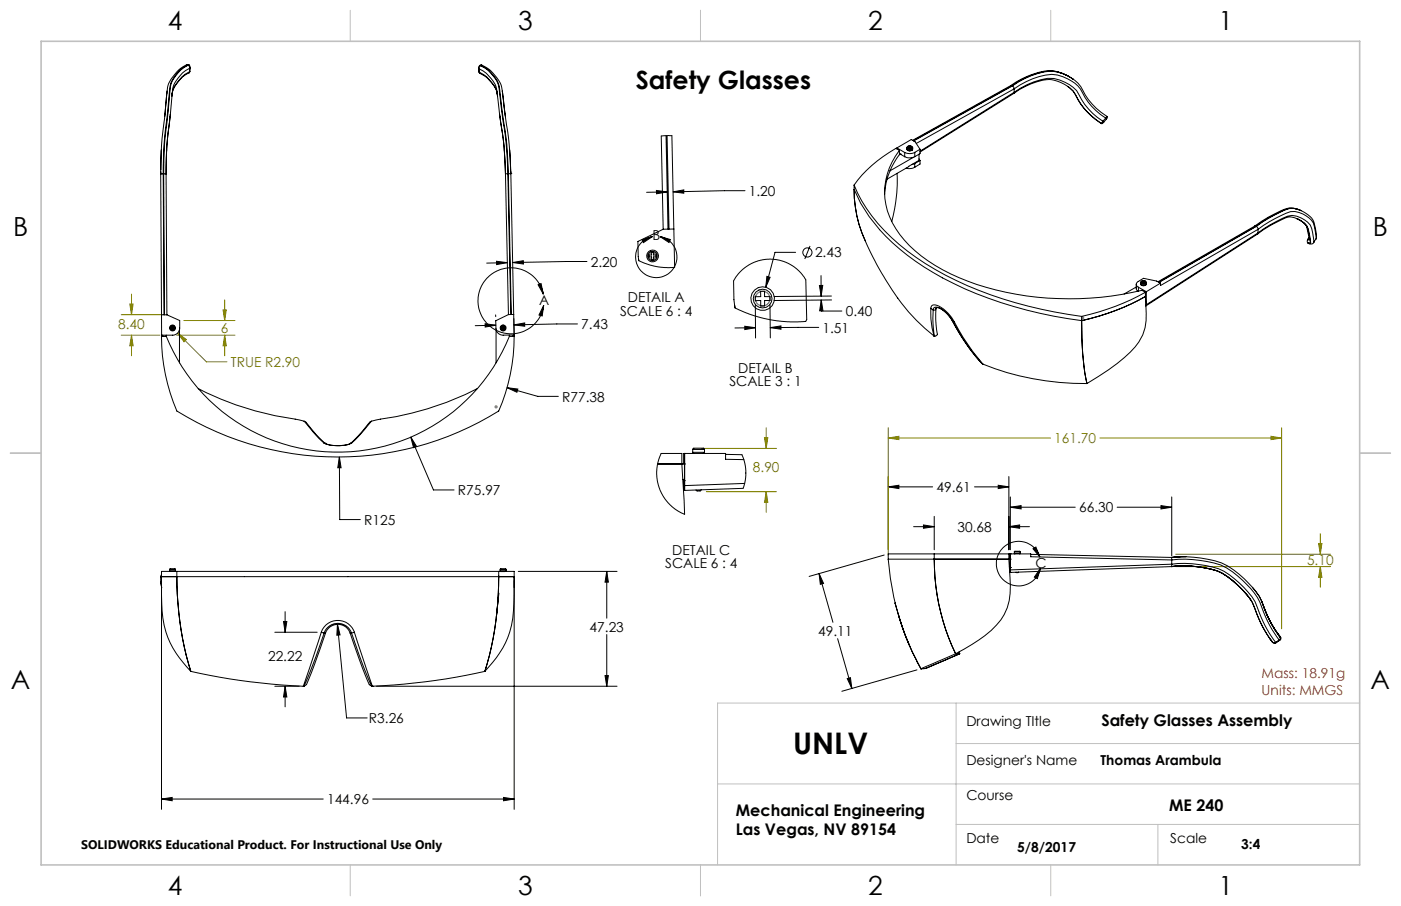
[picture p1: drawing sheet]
<svg xmlns="http://www.w3.org/2000/svg" width="432mm" height="279mm" viewBox="0 0 432 279" stroke-linecap="round" stroke-linejoin="round" font-family="sans-serif">
<g fill="none" stroke="#000" stroke-width=".31">
<path d="M202.3 58.7l3.3 .5-3.2 .6zM205.6 59.2l-6.3 .1M207.4 59.2l3.3-.6v1zM229.6 58.8l-22.2 .4M197.9 73.9l3.2-.9-2.8 1.8zM201.1 73a6.4 6.4 0 0 0-4.2 9.8 6.4 6.4 0 0 0 10.7 0 6.4 6.4 0 0 0-4.2-9.8M203.4 73l3.2 .9-.4 .9zM245.2 77.8h-6.3l-2.9 10.8M249.7 75.8l-1.7 4.1M149.5 99.8l3.3 .5-3.3 .6zM152.8 97.1v.5M153 80.6l3.4 .4-3.3 .6z"/>
<path d="M156.4 81l-6.4 .1M158 81l3.3-.6v1zM158.4 98.2l.1 5.2M165.8 87.8l1-.3 .7 3.2zM167.5 90.7a10.2 10.2 0 0 0-15.8-6.3 10.2 10.2 0 0 0 .5 17 10.2 10.2 0 0 0 15.4-7.2M167.6 94.2l-.5 3.2-1-.2zM178 99.9l-19.6 .3M180.9 80.6l-22.9 .4M232.8 94l.1 10.2M236.4 85.2l.9 .3-1.3 3.1zM237.3 93.9l.1 10.3M252.6 88.1l1-.1-.5 3.3z"/>
<path d="M253 85l.1 6.3M253.1 92.5l.5 3.3h-1zM253.1 92.5v3.4h6.4M256.3 91.3l-17.7 .1M256.3 92.5l-17.7 .2M152.8 100.3l-6.3 .1M156.3 119.6l3.3 .4-.3 1zM156.3 119.6l9.4 2.6h6.4M158.4 100.2l3.3-.6v1zM229.6 100.6l3.3 .5-3.3 .5zM232.9 101.1h-6.4M237.4 101l3.3-.5v1z"/>
<path d="M252.3 101h-14.9M126.6 134.8l1.8 2.9-.9 .3zM126.6 134.8l7 16.3h6.3M104.6 140.9l.5 3.4h-1zM104.6 140.9l.1 19.3h6.4M273.8 150.1l3.2-.5v1.1zM273.8 147v22.5M273.8 150.1h13.6M287.9 159.2v10.3M300.4 150.1h10.5M307.7 149.6l3.2 .5-3.2 .6zM310.9 147v22.5"/>
<path d="M311.4 156.4l3.3-.5v1.1zM311.4 153.2v16.3M311.4 156.4h20M344.3 156.4h16.8M357.8 155.9l3.3 .5-3.3 .6zM361.1 153.2v18.2M49.8 179.1v70.5M158.5 179.1v70.5M159.7 176.2h30.5M187 176.2l.5 3.3h-1zM187 176.2v14.4M252.4 176.9l1.4 3-1 .3z"/>
<path d="M252.4 176.9l4.3 15M272.5 171.2l-23.1 6.6M281.6 162.4h6.3M284.6 161.9l3.3 .5-3.3 .5zM310.9 162.4l3.4-.5v1zM310.9 162.4h6.4M318.4 169.2l.9-.5 1.2 3.1zM320.5 171.8a6.9 6.9 0 0 0-10.7-3.4 6.9 6.9 0 0 0 .5 11.3 6.9 6.9 0 0 0 10.4-4.5M320.7 175.2l-1 3.2-.9-.4zM84.7 195h13.1M87.4 191.7h1l-.5 3.3zM87.9 188.6v6.4"/>
<path d="M104 192.5l.8 3.3-1 .1zM104 192.5l2.8 28.9h6.4M187 195.7v15.9M258.2 197l4.3 15.3M84.7 211.6h7.5M87.9 211.6l.5 3.3h-1zM87.9 211.6v6.4M116 211.6h74.2M186.5 208.4h1l-.5 3.2zM261.1 209.3l1-.3 .4 3.3zM282.6 206.6l-23.1 6.6M49.8 246.4l3.3-.5v1z"/>
<path d="M49.8 246.4h49.8M114.9 246.4h43.6M155.2 245.9l3.3 .5-3.3 .5z"/>
<circle cx="248.8" cy="77.8" r="1.42"/>
</g>
<g fill="none" stroke="#808000" stroke-width=".31">
<path d="M37.4 97h12.6M40 93.8h1l-.5 3.2zM40.5 90.7v6.3M56.7 98.8h15.7M68.8 95.6h.9l-.4 3.2zM69.3 92.5v6.3M37.4 103.4h11.9M40.5 103.4l.5 3.2h-1zM40.5 103.4v6.3M54.5 103.4h17.9M54.8 102.7l2.6 2-.7 .7zM54.8 102.7l8.8 8.9h6.4"/>
<path d="M69.3 103.4l.4 3.2h-.9zM69.3 103.4v6.3M216.2 138.3h23.1M235.6 135h1l-.5 3.3zM236.1 131.9v6.4M273.8 135.1l3.2-.6v1.1zM273.8 131.9v39.3M273.8 135.1h50M339 135.1h56M391.7 134.5l3.3 .6-3.3 .5zM395 131.9v62M217.7 151.6h21.6"/>
<path d="M236.1 151.6l.5 3.3h-1zM236.1 151.6v6.4M362.3 170.9h47.8M362.3 174.7h47.8M406.4 167.6h1l-.5 3.3zM406.9 174.7l.5 3.3h-1zM406.9 164.6v6.3M406.9 174.7v6.4"/>
</g>
<g fill="none" stroke="#808080" stroke-width=".31">
<path d="M333.2 98h1M333.3 97.7l.7 .7M333.7 97.5v1.1M334 97.7l-.7 .7M352 87.5a.47 .47 0 0 1 .6-.2 .47 .47 0 0 1 .2 .6 .47 .47 0 0 1-.6 .2 .47 .47 0 0 1-.2-.6zM152.4 125.5h1M152.5 125.1l.7 .7M152.9 125v1M153.2 125.1l-.7 .7M154.6 176.2l1 .1z"/>
<circle cx="201.1" cy="78.9" r="1.12"/>
<circle cx="235" cy="92.1" r="2.26"/>
<circle cx="155.1" cy="101.2" r=".56"/>
</g>
<g fill="none" stroke="#c0c0c0" stroke-width=".31">
<path d="M108 3.2v9.5M215.9 3.2v9.5M323.8 3.2v9.5M3.1 139.7h9.6M419.1 139.7h9.5M294.7 216.8v49.9M419.1 216.8h-197.9v49.9M294.7 229.3h124.4M221.2 241.8h197.9M294.7 254.2h124.4M356.9 254.2v12.5M108 266.7v9.6"/>
<path d="M215.9 266.7v9.6M323.8 266.7v9.6"/>
</g>
<path d="M12.7 12.7h406.4v254h-406.4z" fill="none" stroke="#c0c0c0" stroke-width=".5"/>
<g fill="#000">
<path d="M165.8 87.8l1-.3 .7 3.2zM167.6 94.2l-.5 3.2-1-.2zM318.4 169.2l.9-.5 1.2 3.1zM320.7 175.2l-1 3.2-.9-.4zM197.9 73.9l3.2-.9-2.8 1.8zM203.4 73l3.2 .9-.4 .9z"/>
<path d="M186.5 208.4h1l-.5 3.2zM187 176.2l.5 3.3h-1zM155.2 245.9l3.3 .5-3.3 .5zM49.8 246.4l3.3-.5v1zM87.9 211.6l.5 3.3h-1zM87.4 191.7h1l-.5 3.3zM104.6 140.9l-.5 3.4h1zM126.6 134.8l.9 3.2 .9-.3zM156.3 119.6l3 1.4 .3-1zM149.5 99.8l3.3 .5-3.3 .6zM158.4 100.2l3.3-.6v1zM158 81l3.3-.6v1zM153 80.6l3.4 .4-3.3 .6zM252.4 176.9l1.4 3-1 .3zM261.1 209.3l1-.3 .4 3.3zM273.8 150.1l3.2-.5v1.1zM307.7 149.6l3.2 .5-3.2 .6zM284.6 161.9l3.3 .5-3.3 .5zM310.9 162.4l3.4-.5v1zM311.4 156.4l3.3-.5v1.1zM357.8 155.9l3.3 .5-3.3 .6zM202.3 58.7l3.3 .5-3.2 .6zM207.4 59.2l3.3-.6v1zM253.1 92.5l.5 3.3h-1zM252.6 88.1l1-.1-.5 3.3zM236.4 85.2l-.4 3.4 1.3-3.1zM229.6 100.6l3.3 .5-3.3 .5zM237.4 101l3.3-.5v1z"/>
</g>
<path d="M54.8 102.7l1.9 2.7 .7-.7zM40.5 103.4l.5 3.2h-1zM40 93.8h1l-.5 3.2zM69.3 103.4l.4 3.2h-.9zM68.8 95.6h.9l-.4 3.2zM391.7 134.5l3.3 .6-3.3 .5zM273.8 135.1l3.2-.6v1.1zM406.4 167.6h1l-.5 3.3zM406.9 174.7l.5 3.3h-1zM235.6 135h1l-.5 3.3zM236.1 151.6l.5 3.3h-1z" fill="#808000"/>
<path d="M104 192.5l.8 3.3-1 .1z" fill="#000"/>
<g fill="none" stroke="#000" stroke-width=".31">
<path d="M57.6 19.9a12.2 12.2 0 0 0-6 7l-.8 8.9M57.6 19.9l.6 .1M57.6 19.9l.3 .1M51.5 28.1l-.6 7a111.7 111.7 0 0 0-1.4 18.5M52.5 35.3l-1.1 11.1M52.5 35.3l-.2 1.6a103.9 103.9 0 0 0-1.1 16.7M57.9 20a10.2 10.2 0 0 0-5.8 10l-.4 4.4a120.5 120.5 0 0 0-1.4 19.2M57.9 20l.1 .1M57.9 20h.3M58 20.1l.5 .1 .1 .7M58 20.1a10.1 10.1 0 0 0-5.8 9.9l-.4 4.4a120.5 120.5 0 0 0-1.4 19.2M58 20.1l.5 .9"/>
<path d="M58.2 20l.1 .1M58.2 22.5a10.3 10.3 0 0 0-5.1 6.2l-.1 .9M58.4 22.2a9.6 9.6 0 0 0-5.4 7.4M58.4 22.2l-.2 .3M58.5 21a9.7 9.7 0 0 0-5.6 9.6l-.4 4.7M58.5 21l-.1 1.2M58.5 22l-.3 .5M58.5 22l-.1 .2M58.6 20.9l-.1 1.1M58.6 20.9l-.1 .1M147.5 21.1l.1 1.1M147.5 21.1l.1 .1"/>
<path d="M147.6 22.2l.3 .4M147.6 21.2a9.8 9.8 0 0 1 5.9 9.4l.5 4.7M147.6 21.2l.2 1.1M147.6 22.2l.2 .1M147.8 22.3a9.6 9.6 0 0 1 5.6 7.4 9 9 0 0 0-2.9-5.3l-2.6-1.8M147.8 22.3l.1 .3M147.8 20.2l-.3 .9M147.8 20.2h.3M147.9 20.2l-.1 .1M147.9 20.2h.3M148.1 20.2a9.9 9.9 0 0 1 6 9.8l.6 4.4a118.7 118.7 0 0 1 1.8 19.2M148.1 20.2l-.5 1"/>
<path d="M148.2 20.2a9.9 9.9 0 0 1 6.1 9.8l.5 4.4a118.7 118.7 0 0 1 1.9 19.2M148.2 20.2h-.1M148.5 20.1a11.1 11.1 0 0 1 6.5 10l.7 5.7M148.5 20.1l-.6 .1M148.5 20.1l-.3 .1M154 35.3l1.4 10 .4 8.3M154 35.3a113.7 113.7 0 0 1 1.8 18.3M154.8 28.1l1.1 8.6a109.3 109.3 0 0 1 1.5 16.9M311.9 26.4h-.3l-30.3 16.9M311.9 26.4l.1 .1M311.9 26.4l-30.4 17M312 26.5l.6 .9"/>
<path d="M312 26.5a23.6 23.6 0 0 1 12-4.6 12 12 0 0 1 10.5 7.4 20.8 20.8 0 0 0 6.6 6.6M312 26.5l-30.4 17M312.5 28.8l-28.9 18.1M312.6 27.4a23.1 23.1 0 0 1 11.6-4.5 11.7 11.7 0 0 1 10.2 7.1 19.6 19.6 0 0 0 6.4 6.4M312.6 28.5a24.3 24.3 0 0 1 10.3-4.3 10.8 10.8 0 0 1 10.4 6.5 20.2 20.2 0 0 0 6.6 6.7M312.6 27.4v1.1M312.6 27.4l-30.2 16.8M312.6 28.5l-29 18.1M329.1 26.6a9.3 9.3 0 0 0-9.5-1.4 24.2 24.2 0 0 0-7.1 3.6l.1-.3M329.1 26.6l.1 .1a7.8 7.8 0 0 1 3.2 4.1 20.9 20.9 0 0 0 7 7.3M329.1 26.7a7.8 7.8 0 0 1 3.1 4.1 22.2 22.2 0 0 0 7.2 7.3M329.6 23.7a12.3 12.3 0 0 0-12.1-.5l-2.6 1.1-3.4 2.1"/>
<path d="M330.6 24.3h.1M330.7 24.4a12 12 0 0 0-12.9-1.2l-4 2-1.9 1.2M330.8 24.4h.1M339.4 38.1h.1M339.4 38.1h.3M339.4 38.1h.4M339.8 38.1h.1M339.8 38v.1M339.9 37.4l-.5 .7M339.9 37.4l.3 .3M340.2 37.7l-.4 .3M340.8 36.4l-.9 1"/>
<path d="M340.8 36.4l.2 .3-.8 1M341.1 35.9l.2 .3-.3 .6M341.1 35.9l-.3 .5M49.5 53.6h.1M49.5 53.6h.8M49.5 53.6l.3 43.5M49.6 53v.6M49.7 46.2l-.1 6.2M50.3 53.6l.3 43.5M50.3 53.6h.1M50.4 53.6h.8M50.4 53.6l.3 43.5"/>
<path d="M51.2 53.6l.2 43.5M51.4 46.3l-.2 7.3M155.8 53.6h.7M155.8 53.6l.9 43.4M156.5 53.6l.9 43.4M156.5 53.6h.2M156.7 53.6l.9 43.4M157.1 46.1l.3 7.5M157.4 52.9v.7M157.4 53.6h.1M157.4 53.6h-.7M157.4 53.6l.9 43.4"/>
<path d="M205.3 41.8l.6 28.9M205.6 41.8l.6 28.9M263.2 58.4a46.5 46.5 0 0 0 6.9 22.8l2.8 5 3.8 5.7M263.2 57.1a51.1 51.1 0 0 0 19.2 22.3 114 114 0 0 0 46.8 17.5l4.2 .7M263.2 58.4a52.8 52.8 0 0 0 19 22.2 112.8 112.8 0 0 0 46.8 17.6l4.4 .7M263.2 58.4a37.2 37.2 0 0 0 3.5 15.9M263.2 57.1v1.3M274.3 52.7a19.6 19.6 0 0 0-1.6 7.2M276.4 45.6l2.4 1.4M276.4 45.6l4.4-2.6 1.2 .7 1.6 2.3M276.4 45.6v.3M276.5 53.4a46.7 46.7 0 0 1-1.6 14.8"/>
<path d="M277.2 46.4l-1.1-.6a39.3 39.3 0 0 0-12.9 11.3M277.2 46.4a20.5 20.5 0 0 0 .1 25.9 46.4 46.4 0 0 0 21 14.4 93.6 93.6 0 0 0 53.7 2.8l1 .6M277.2 47.7l-1.6 2.4-1.3 2.6M277.2 46.4v1.3M277.5 47.5h.1M277.5 47.5l1.3 .8M277.5 47.5l-.3 .2M278.8 48.3a3.6 3.6 0 0 0 3.1 0M278.8 47v1.3M279.5 45.6a.97 .97 0 0 1 .9-.6 .97 .97 0 0 1 .9 .6M279.5 45.9a.97 .97 0 0 0 .9 .6 .97 .97 0 0 0 .9-.6M279.5 45.6a1.04 1.04 0 0 0 1.8 0 .97 .97 0 0 1-.8 .9 .97 .97 0 0 1-1-.6"/>
<path d="M279.5 45.6v.3M279.8 45.2a.66 .66 0 0 1 .8-.2 .66 .66 0 0 1 .4 .6 .66 .66 0 0 1-.8 .3 .66 .66 0 0 1-.4-.7zM280 45.2l.4 .1M280 45.2l-.2 .1 .4 .1M280 45.2v.2M280.2 45.4l-.3 .2 .3 .2M280.2 45.4v.4M280.4 45.3v.3l-.2-.1M280.4 45.5l-.2 .3M280.6 45.1l.2 .1-.4 .3M280.6 45.1l-.2 .2M280.6 45.1v.3"/>
<path d="M280.6 45.4l.3 .1h-.5M280.6 45.4v.2M281.6 48.5l-7.3 4.2M281.9 47a3.4 3.4 0 0 1-3.1 0M281.9 50.4l-.9 .4M281.9 51.6l-1.1 .4-1.5-.1M281.9 47v1.3M281.9 50.4v1.2M283.2 49l.4 .5M283.2 47.6v1.9l-9.8 5.7M283.6 46l-1.7 1M283.6 46v1.4l-1.7 .9"/>
<path d="M283.6 49.5v1.1l-1.7 1M283.6 49.5l-1.7 .9M200 78.6h.8v-.8h.6v.8h.8l.1 .6h-.9v.9h-.6v-.9h-.8zM204.4 70.7l-.6-28.8 3.3-.1 .8 40.6-3.1 .1-3.3-.4-3.9-1.4-.8-.4v-.3M204.4 70.7l-7.8 3.8 .1 4.6 .3 1.3M207.7 70.6l-3.3 .1M387.1 69.8l-.3-.1-29.9 17.2M387.1 69.8h.1M387.1 69.8l-30 17.2M387.2 69.8l.5 .9M387.2 69.8l-29.9 17.3M387.7 71.8l-.1 .3"/>
<path d="M387.7 70.7l3.6-2.4 3.4-1.8a7.1 7.1 0 0 1 10.1 2.3l.8 3.7 .1 1.1-.2 .3M387.7 71.8l3.8-2.5a20.4 20.4 0 0 1 6.7-2.9 8.4 8.4 0 0 1 5.6 3 12.8 12.8 0 0 1 1.1 5.4M387.7 70.7v1.1M387.7 71.8l-34.4 22.2M387.7 70.7l-30 17.4v-.8M399.7 67.4l1 .5a3.9 3.9 0 0 1 2.4 3.7l.5 2-.1 .4h-.5M399.7 67.5h.2a5.2 5.2 0 0 1 3.5 4.4l.4 2.7-.1 .4h-.5M399.8 67.5h.1M399.8 67.5l-.8-.4a4.8 4.8 0 0 0-4.5 .9l-5.3 3-36 23.3 .1-.3M399.8 67.5l.3 .1a5.3 5.3 0 0 1 3.6 5.2l.3 2.1-.2 .2h-.5M400.9 64.9a6.1 6.1 0 0 0-6.7 .6l-3.4 1.8-3.7 2.5M401.1 65a6.9 6.9 0 0 0-7.3 .5l-2.9 1.5-4.2 2.7"/>
<path d="M401.1 65a6.1 6.1 0 0 0-6.8 .6l-3.4 1.8-3.7 2.4M401.3 65.1a6.3 6.3 0 0 1 4.2 5.9 3.4 3.4 0 0 1-1 4.2l-1.2-.1M403 74h.1M403 74l-.1 .6 .3 .4M403.2 75l.1 .1M403.2 75h.1M403.5 73.2l-.5 .8zM49.8 97.1v6.3M49.8 97.1h1.6M51.4 97.1l4 1.7v2.4a2.17 2.17 0 0 1-2.2 2.2h-3.4M158.3 97l.2 6.3-3.4 .1a2.17 2.17 0 0 1-2.2-2.2l-.1-2.3 3.9-1.9M158.3 97h-1.6"/>
<path d="M226.4 94.1v.8l1.3 .6 3.1 1.3 4.4 1.3 5.7 1 6.6 .1a.84 .84 0 0 0 1.1-.6l-.3-12.4-1.4-2-2-1.8-2.8-1.5-2.7-.8-3.4-.1-3.1 .7-3.1 1.7-2.3 2.1-1.4 2.1 .1 5.8 .5 2.6M234.4 89.8h1.2l.1 1.7h1.6v1.2h-1.6v1.6l-1.2 .1v-1.7h-1.7v-1.2h1.7zM276.6 91.9a54.2 54.2 0 0 0 11.3 11.7M286.9 95.1a25.6 25.6 0 0 0 1 8.5M286.9 95.1a1.2 1.2 0 0 1 .7-1.1 1.2 1.2 0 0 1 1.3 .2 11.5 11.5 0 0 1 5.2 5M286.9 95.1l.7 .5M287.6 95.6a.82 .82 0 0 0 1.1-.7 7.4 7.4 0 0 1 4.8 4.1M287.6 95.6a1.01 1.01 0 0 1 .7-.9 1.01 1.01 0 0 1 1 .2l2.2 1.4 2.1 2.7M287.6 95.6l-.1 3.8 .4 4.2M288.5 95.2a33.4 33.4 0 0 0 .4 8l-.3 .3-.7 .1M293.5 99a56.4 56.4 0 0 0 9.3 13.2M293.5 99h.1"/>
<path d="M293.6 99l.5 .2M293.6 99a58.1 58.1 0 0 0 9.2 13.2M294.1 99.2a63.9 63.9 0 0 0 8.8 13.1M333.4 98.9a90 90 0 0 0 1.6 19.4M333.4 97.6v1.3M350.2 87.7v1.6l.5 .5M350.2 88.5l-3.7 2.2M350.9 88.6l2.4 1.4M350.9 88.6v1.2M351.5 87.2a1.06 1.06 0 0 0 1.8 0M351.5 87.5a1.06 1.06 0 0 0 1.8 0M351.5 87.2v.3"/>
<path d="M351.5 87.2a.97 .97 0 0 1 .9-.6 .97 .97 0 0 1 .9 .6M351.5 87.5a.97 .97 0 0 0 .9 .6 .97 .97 0 0 0 .9-.6M351.8 86.9a.75 .75 0 0 1 .7-.3 .75 .75 0 0 1 .6 .6 .73 .73 0 0 1-.8 .3 .73 .73 0 0 1-.5-.6zM352.1 86.7l.3 .2M352.1 86.7l-.2 .2 .3 .1M352.1 86.7v.3M352.2 87l-.3 .2 .5-.1M352.2 87.1l.2 .1M352.2 87v.3M352.4 86.9v.2M352.6 87l.3 .2-.5-.1M352.6 87.1l-.1 .1"/>
<path d="M352.6 87v.3M352.7 86.7l-.3 .2M352.7 86.7l.2 .2-.3 .1M352.7 86.7v.3M353 90.1a71.4 71.4 0 0 1-19.6 7.5M353 91.4a71.3 71.3 0 0 1-19.5 7.5h-.1M353 91.4a71.4 71.4 0 0 1-19.6 7.5M353 91.4a38.2 38.2 0 0 1-.1 9.7 17 17 0 0 1-6.4 9.2 76.9 76.9 0 0 1-11.5 8M353 90.1v1.3M353.3 90v4M353.3 87.2v.3M357.7 87.3l-1.2-.6-4.1-.9-1.6 1a.93 .93 0 0 0-.6 .9 .93 .93 0 0 0 .7 .9"/>
<path d="M357.7 87.3l-4.4 2.7M49.8 103.8a58.5 58.5 0 0 0 4.7 23 93.8 93.8 0 0 0 99.2 0 57.7 57.7 0 0 0 4.8-23M49.8 103.8h1.5M49.8 103.3v.5M50 103.4l.3 .4M51.3 103.8a57 57 0 0 0 52.8 35.6 57 57 0 0 0 52.9-35.6M51.3 103.4v.4M52.9 100.6h.3l.1 .4 .4-.1 .1 .3-.5 .1 .1 .4h-.3v-.4l-.5 .1v-.3l.4-.1zM55.3 101.7v10.2M61.1 119.8a93.6 93.6 0 0 0 31.2 9.7l1.4 .4M147 119.9a95.4 95.4 0 0 1-31 9.6l-1.5 .4M152.9 101.7v10.2"/>
<path d="M154.5 101h.4v-.4h.3v.4h.4v.3h-.4v.4h-.3v-.4h-.4zM157 103.8h1.5M157 103.3v.5M158 103.8l.4-.5 .1 .5M287.9 103.6h.1M302.8 112.2l.1 .1M302.9 112.3h.1M302.9 112.3a84.4 84.4 0 0 0 32.1 6M93.7 129.9l.6 .3 3 3.7 2.9 2.8M93.7 129.9l4.5 5.2 1.6 1.5M99.8 136.6a11.3 11.3 0 0 0 8.6 0M99.8 136.6l.4 .1"/>
<path d="M100.2 136.7a11 11 0 0 0 7.9 0M100.2 136.7h.1M108.4 136.6l-.3 .1M114.5 129.9l-.6 .3-3.4 4.1-2.4 2.4M114.5 129.9l-4.1 4.8-2 1.9M203.8 139.8h6.3l.9 18.8-2-1-2.1-1.5-1.9-2.1-1.6-3-.8-2.9-.2-2.8 .4-3zM210.9 139.8v3.3M210.9 139.8h12.7v1.8l5.7 .1M210.9 139.8h.1M211 139.8v10M213.5 139.5l.4 .3M213.5 138.6l.3-.4h3.1l.2 .4"/>
<path d="M213.5 139.5h3.6M213.5 138.6h3.6M213.5 138.6v.9M217.1 139.5l-.4 .3M217.1 138.6v.9M202.7 143.1h7.4zM210.1 143.1h.1M210.1 143.1h.9M210.4 147.8h.6M210.9 149.8v1.4M210.9 147.8v3.4M210.9 151.2h.1"/>
<path d="M210.9 148.2h.1M211 143.1h.1M211 143.1l-.1 5.1M211 149.8v1.4M216.1 151.1l-.3 .3h-1l-.3-.3M223.6 140.1l5.1 .1 .7 1.9 .5 2.9-.2 3-.7 2.6-18 .6M229.5 149.1l-18.5 .7M49.5 179.4l.3 1.9M49.5 179.4l.3 1.8M49.5 178.1v1.3M49.8 177.1l-.3 1M49.8 177.8h4.7"/>
<path d="M49.8 177.8v5.7a29.6 29.6 0 0 0 4.5 18l4.5 5.5M49.8 177.2l-.3 .9M52.2 175.6l.2-.2h1.5l.2 .2M52.2 176l.3 .2M52.2 176h1.9M52.2 175.6h1.9M52.2 175.6v.4M54.1 176l-.2 .2M54.1 175.6v.4M54.5 177.8a99.3 99.3 0 0 0 4.3 29.2M54.5 177.8h99.2M54.5 176.2h99.2"/>
<path d="M54.5 176.2h-4.7v1.6M54.5 176.2v1.6M153.7 177.8a97.6 97.6 0 0 1-4.3 29.2M153.7 177.7l4.8 .1M153.7 176.2h4.8v5M153.7 177.8h4.8M153.7 176.2v1.6M154.2 176l.1 .2M154.2 175.6l.1-.2h1.5l.2 .2M154.2 176h1.8M154.2 175.6h1.8M154.2 175.6v.4"/>
<path d="M156 176l-.2 .2M156 175.6v.4M158.5 177.8v5.7a30.2 30.2 0 0 1-3.5 16.3l-2 3-3.6 4.2M273.8 172.4l.6 6 1.5 7.5M273.8 172.4h.1M273.8 172.4h14.1M287.9 172.3l.1 .1h22.9M287.9 170.8h23v1.6M287.9 170.8h-14.1v1.7M287.9 172.4a66.5 66.5 0 0 0 6.6 29.2M287.9 172.4h23M287.9 170.8v1.6"/>
<path d="M310.9 172.4l.2 2.9a31.8 31.8 0 0 1-.7 12.1 21.6 21.6 0 0 1-8.7 10l-7.2 4.2M310.9 172.4h.1M310.9 172.4h.5M311.1 174.8h.3M311.3 175.8v.7M311.3 170.8v1.6M311.3 170.8h6.4v.9l43.4 1M311.3 175h.1M311.3 170.8h.1M311.3 176.5h.1M311.3 174.8v1.7M311.4 172.4h.1"/>
<path d="M311.4 175.8v.7M311.4 170.8v5M312.6 170.6l.2 .2M312.6 170.2l.1-.2h1.6l.1 .2M312.6 170.6h1.8M312.6 170.2h1.8M312.6 170.2v.4M313.9 176.4l-.1 .2-.6-.1M314.4 170.6l-.1 .2M314.4 170.2v.4M317.7 171l43.4 .9M361.1 171.9v.8"/>
<path d="M361.1 171.9h.1M361.1 174.7h.1M361.1 174.7a32 32 0 0 1 15.5 2 30.3 30.3 0 0 1 9.4 9.1 44.1 44.1 0 0 0 6.2 12.3M361.1 174.7l-49.7 1.8M361.1 174v.7M361.1 174a33.1 33.1 0 0 1 16.1 2.1 30.9 30.9 0 0 1 9.6 9.5 41.8 41.8 0 0 0 6.4 12.5M361.1 172.7a36.8 36.8 0 0 1 15.1 1.5 29.2 29.2 0 0 1 12.1 11.4 39.2 39.2 0 0 0 6 11.8M361.1 172.7v1.3M361.1 174l-49.7 1.8M362.5 171.8h.1M362.6 171.8l-1.2 .1M362.6 171.8a33.4 33.4 0 0 1 15.8 2.7 30.5 30.5 0 0 1 10.5 10.9 36 36 0 0 0 5.6 11.1"/>
<path d="M362.6 171.8l-1.5 .1M362.7 174.6l-1.6 .1M362.7 174.6a30.8 30.8 0 0 1 14.2 2.3 30.5 30.5 0 0 1 8.9 8.6M362.7 174.6a32.6 32.6 0 0 1 13.9 2.1 30.3 30.3 0 0 1 9.4 9.1 43.8 43.8 0 0 0 5.7 11.6M363.7 171.7l-1.1 .1M365.5 171.7l-2.9 .1M99 195l-5.5 16.6M99 195a5.4 5.4 0 0 1 5.1-3.7 5.4 5.4 0 0 1 5.1 3.7M99 195l.9 .2M99.9 195.2a4.5 4.5 0 0 1 4.2-3 4.5 4.5 0 0 1 4.2 3M99.9 195.2a126.3 126.3 0 0 1-6.3 16.4M99.9 195.2h.4"/>
<path d="M100.3 195.2a4 4 0 0 1 3.8-2.7 4 4 0 0 1 3.8 2.7M100.3 195.2l-3.5 10.2-2.3 5.7M107.9 195.2a122.4 122.4 0 0 0 6.1 16.1l.6 .3M107.9 195.2h.4M108.3 195.2l3.7 10.3 2.6 6.1M109.2 195l5.6 16.6M109.2 195l-.9 .2M153.8 183l-.8 7.4M276.9 189.6l-1-3.7 1 3.7M276.9 189.6a78.2 78.2 0 0 0 6.9 16.6M276.9 189.6h.1M276.9 189.6l1.2 3.9 2.2 5.5"/>
<path d="M277 189.9a83.2 83.2 0 0 0 6.8 16.3M386.1 181.2a24.1 24.1 0 0 1 4.6 8.8l2.4 4.3 1.4 2M388.9 185.5a35.9 35.9 0 0 0 5.1 10.1M389.4 186.9a32.5 32.5 0 0 0 5 9.3M391.5 197.1l.2 .3M391.7 197.4l.6 .7M391.7 197.4l.3 .4M392.1 197.9l.1 .2M392.2 198.1h.1M392.3 198.1l.5 .2 .4-.1M392.3 198.1h.9M393.2 198.1v.1"/>
<path d="M393.2 198.1l.1 .1M393.3 198.2l-.4 .1M394 195.7l.6 .7M394.1 196l.4 .5M394.3 197.4l-1.1 .7M394.3 197.4h.1M394.3 197.4l-1.1 .8M394.4 196.3h.1M394.5 196.5l.2 .5-.4 .4M394.5 196.5l.1 .4-.3 .5M394.5 196.3l.1 .1M394.6 196.4l.1 .1"/>
<path d="M394.6 196.4v.2M394.7 196.5l-.1 .3M394.7 196.5a.83 .83 0 0 1-.7 1.2l-.7 .5M58.8 207a193.9 193.9 0 0 0 34.7 4.6M93.5 211.6h.1M93.6 211.6h-.1M94.4 211.1l-.8 .5M114.6 211.6h.2M114.8 211.6h.1M149.4 207a195.2 195.2 0 0 1-34.6 4.6M283.8 206.2h.1M285.4 206.1l-1.6 .1"/>
<path d="M294.5 201.6l-10.7 4.6M294.5 201.6h1.3M295.6 201.1l.2 .5M295.8 201.6l-10.4 4.5"/>
<circle cx="201.1" cy="78.9" r="1.45"/>
<circle cx="201.1" cy="78.9" r="1.82"/>
<circle cx="235.1" cy="92.1" r="3.7"/>
<circle cx="235.1" cy="92.1" r="2.89"/>
<circle cx="53.2" cy="101.1" r=".72"/>
<circle cx="53.2" cy="101.1" r=".91"/>
<circle cx="155.1" cy="101.1" r=".91"/>
<circle cx="155.1" cy="101.2" r=".73"/>
</g>
<text font-size="9.2" x="244.5" y="232.6">UNLV</text>
<g font-size="8.1">
<text x="51.7" y="9.3">4</text>
<text x="159.7" y="9.3">3</text>
<text x="267.6" y="9.3">2</text>
<text x="375.6" y="9.3">1</text>
<text x="4" y="72.8">B</text>
<text x="423.1" y="72.8">B</text>
<text x="3.3" y="212.5">A</text>
<text x="422.4" y="212.5">A</text>
<text x="51.7" y="276">4</text>
<text x="159.7" y="276">3</text>
<text x="267.6" y="276">2</text>
<text x="375.6" y="276">1</text>
</g>
<text font-size="7.8" x="196" y="27.4">Safety Glasses</text>
<g font-size="4.9">
<text x="339.4" y="223.8">Safety Glasses Assembly</text>
<text x="226.8" y="251.7">Mechanical Engineering</text>
<text x="360.4" y="250.2">ME 240</text>
<text x="226.8" y="257.7">Las Vegas, NV 89154</text>
</g>
<g font-size="4.2">
<text x="230.8" y="60.4">1.20</text>
<text x="201.1" y="74.1">B</text>
<text x="182.1" y="82.2">2.20</text>
<text x="251.2" y="79.4">2.43</text>
<text x="166.2" y="94">A</text>
<text x="193.5" y="93.3">DETAIL A</text>
<text x="179.2" y="101.5">7.43</text>
<text x="191.1" y="97.4">SCALE 6 : 4</text>
<text x="260.7" y="97.5">0.40</text>
<text x="253.5" y="102.6">1.51</text>
<text x="224.8" y="119.1">SCALE 3 : 1</text>
<text x="227.5" y="114.9">DETAIL B</text>
<text x="173.3" y="123.8">R77.38</text>
<text x="141.2" y="152.7">R75.97</text>
<text x="288.6" y="151.7">49.61</text>
<text x="112.2" y="161.8">R125</text>
<text x="332.6" y="158">66.30</text>
<text x="295.1" y="164">30.68</text>
<text x="207.2" y="171.1">DETAIL C</text>
<text x="205" y="175.3">SCALE 6 : 4</text>
<text x="319.1" y="175">C</text>
<text x="181.7" y="194.7">47.23</text>
<text x="252.2" y="196">49.11</text>
<text x="82.6" y="203.9">22.22</text>
<text x="113.7" y="223">R3.26</text>
<text x="297.8" y="223.8">Drawing TItle</text>
<text x="297.8" y="235.9">Designer's Name</text>
<text x="339.2" y="235.9">Thomas Arambula</text>
<text x="100.8" y="248">144.96</text>
<text x="297.8" y="246.9">Course</text>
<text x="297.8" y="259.9">Date</text>
<text x="313.5" y="262.7">5/8/2017</text>
<text x="360.7" y="259.9">Scale</text>
<text x="382.5" y="261.9">3:4</text>
</g>
<g font-size="4.2" fill="#808000">
<text x="36.4" y="101.4">8.40</text>
<text x="68.1" y="102.5">6</text>
<text x="71.1" y="113.2">TRUE R2.90</text>
<text x="324.9" y="136.7">161.70</text>
<text x="232.1" y="145.7">8.90</text>
<text x="402.8" y="174.2">5.10</text>
</g>
<g font-size="4.2" fill="#f00">
<text x="388.9" y="209.2">Mass: 18.91g</text>
<text x="388.9" y="214.4">Units: MMGS</text>
</g>
<text font-size="3.8" x="25" y="261.9">SOLIDWORKS Educational Product. For Instructional Use Only</text>
</svg>
